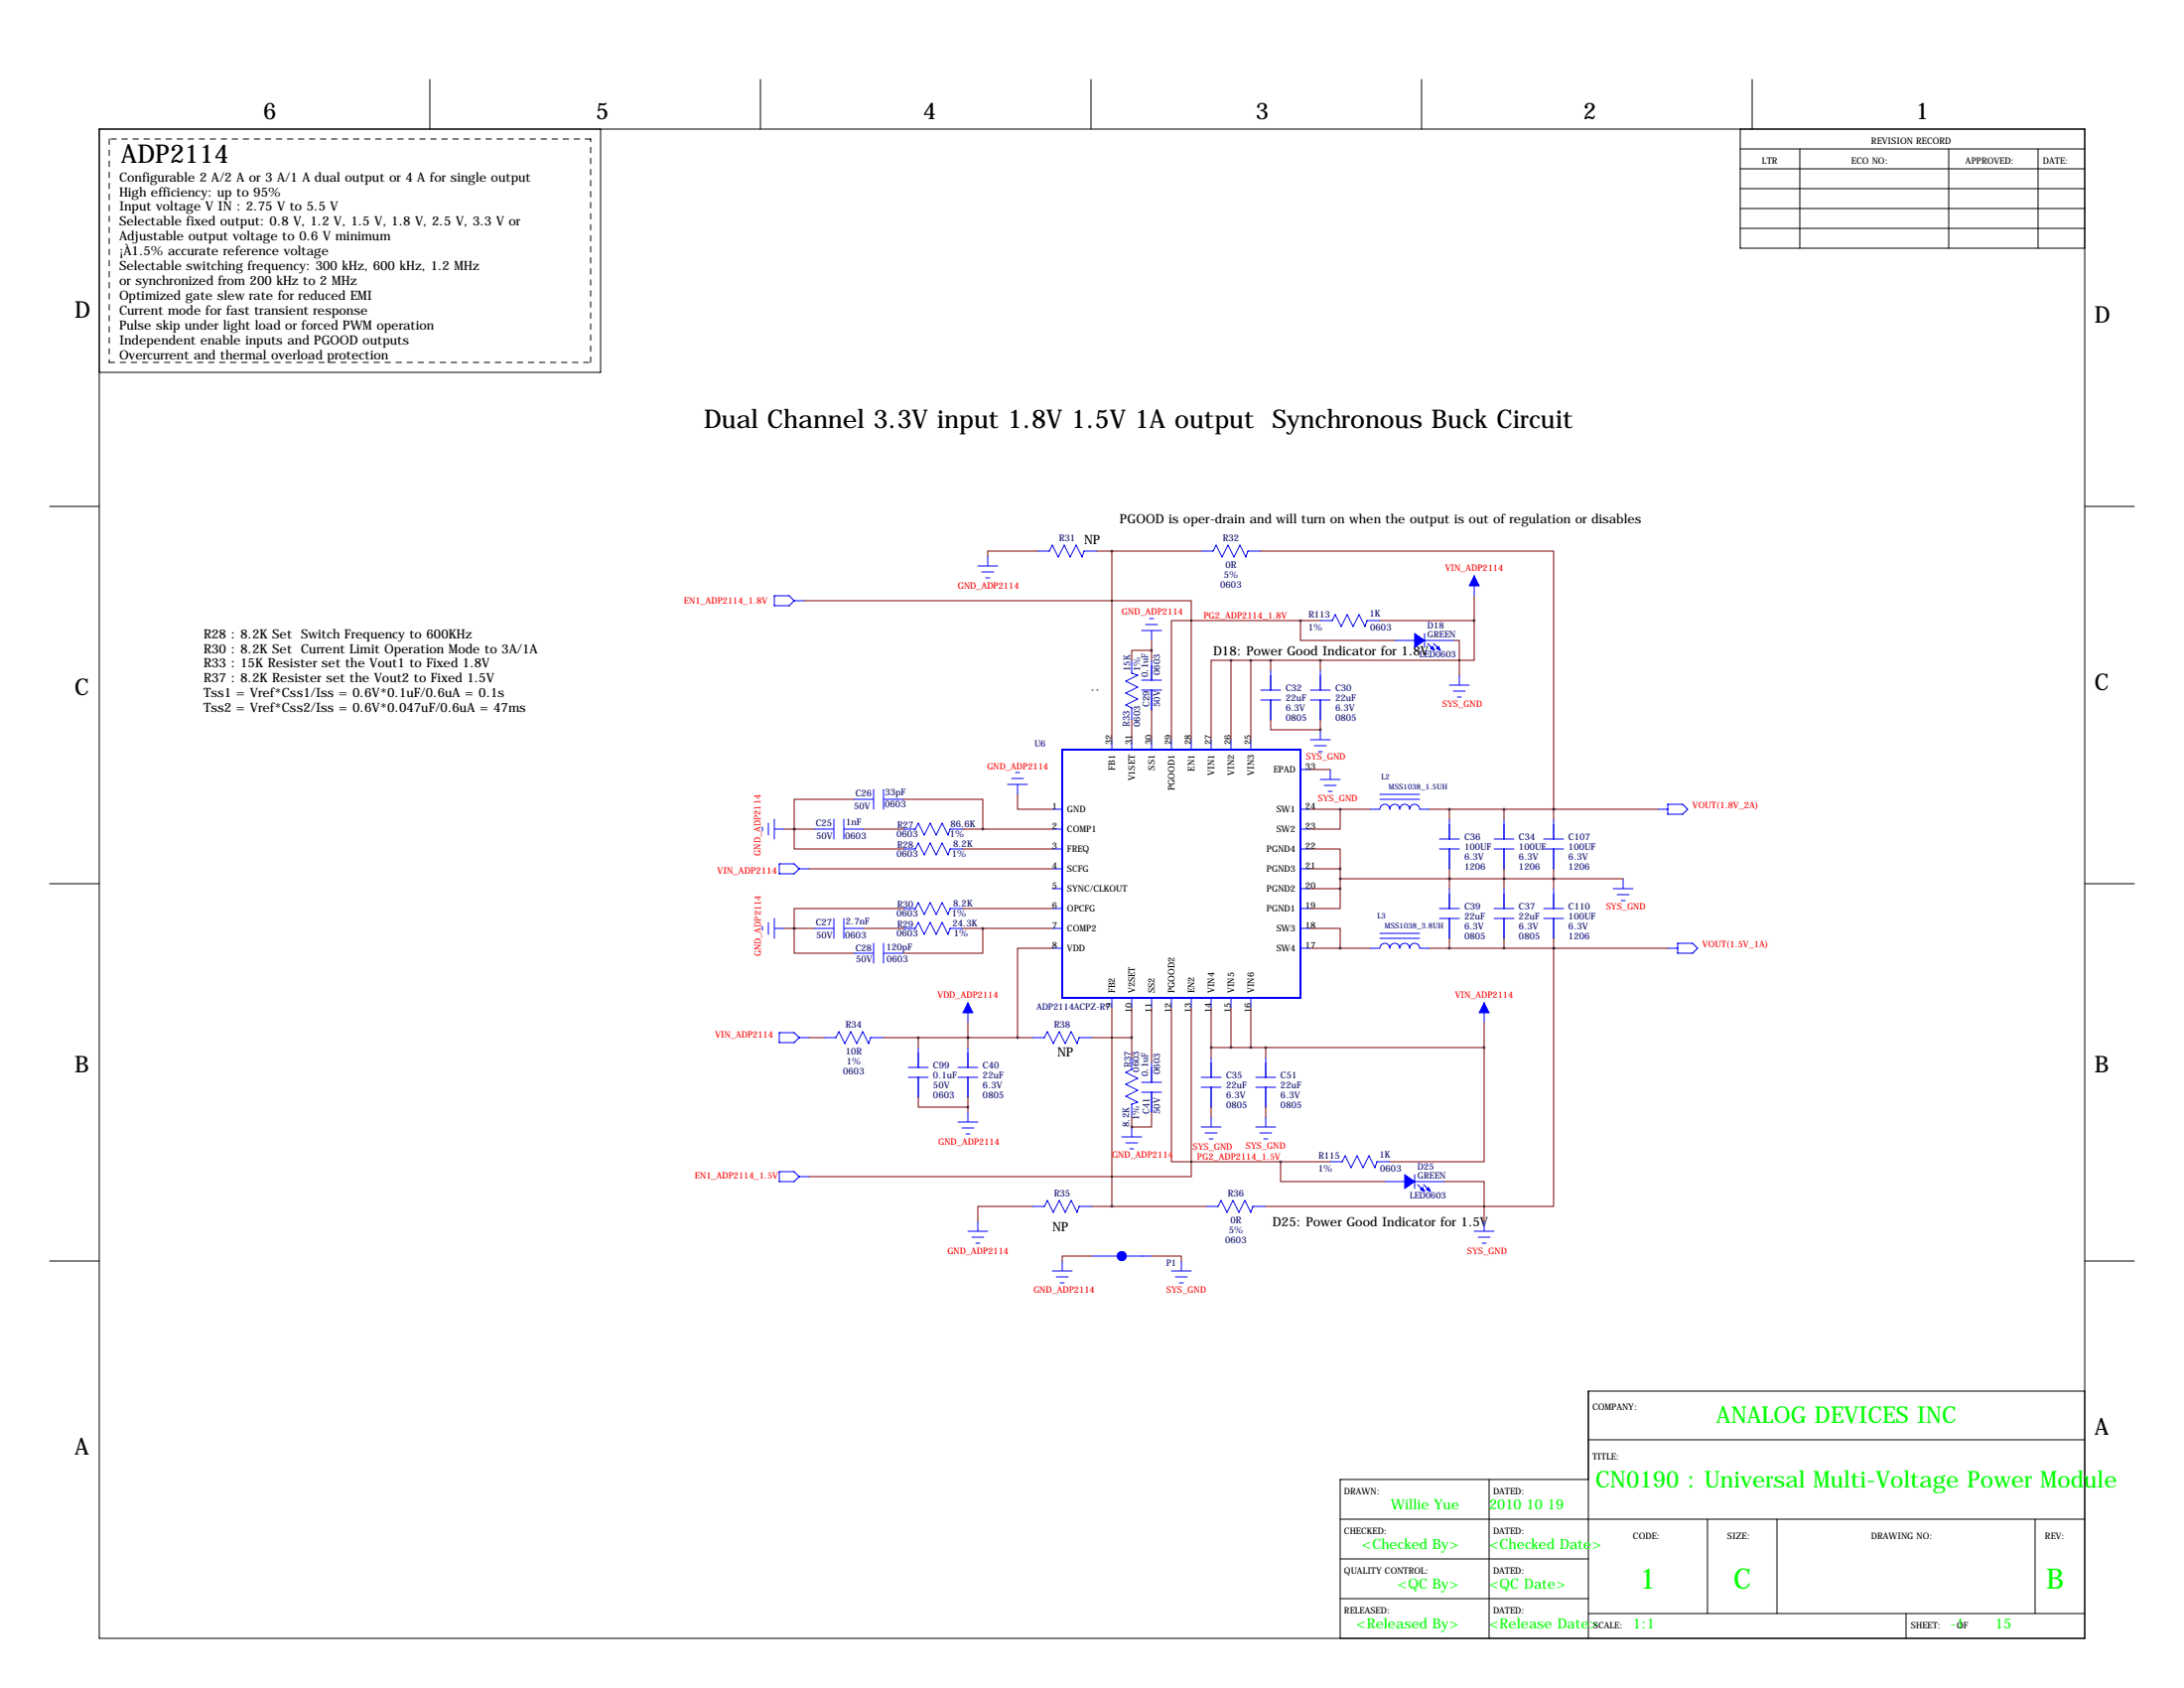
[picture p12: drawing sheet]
<svg xmlns="http://www.w3.org/2000/svg" width="559mm" height="432mm" viewBox="0 0 559 432" stroke-linecap="round" stroke-linejoin="round" font-family="sans-serif">
<g fill="none" stroke="#000" stroke-width=".25">
<path d="M25.4 33h508v386.1h-508zM110 20.3v12.7M153.7 33v62.2h-128.3M194.6 20.3v12.7M279.1 20.3v12.7M363.7 20.3v12.7M445.3 38.1h88.1M445.3 33v30.5h88.1M448.3 20.3v12.7M460.5 38.1v25.4M498.6 38.1v25.4M521.5 38.1v25.4"/>
<path d="M445.3 48.3h88.1M445.3 43.2h88.1M445.3 53.3h88.1M445.3 58.4h88.1M12.7 129.5h12.7M533.4 129.5h12.7M279.4 176.5h.1M280.7 176.5h.1M12.7 226.1h12.7M533.4 226.1h12.7M12.7 322.6h12.7M533.4 322.6h12.7"/>
<path d="M533.4 355.9h-127v63.2M381 378.5v40.6M406.4 368.3h127M406.4 378.5h-63.5v40.6M342.9 388.6h190.5M342.9 398.8h63.5M436.9 388.6v24.1M454.7 388.6v24.1M520.7 388.6v24.1M342.9 408.9h63.5M406.4 412.7h127M487.7 412.7v6.4"/>
</g>
<path d="M27.9 35.6v57.1M151.1 35.6h-123.2M27.9 92.7h123.2M151.1 92.7v-57.1" fill="none" stroke="#000" stroke-width=".25" stroke-dasharray="1.4 1.4"/>
<path d="M271.8 191.8h60.9v63.5h-60.9z" fill="none" stroke="#00f" stroke-width=".51"/>
<g fill="none" stroke="#00f" stroke-width=".25">
<path d="M198.1 152.4h3.8l1.3 1.3-1.3 1.2h-3.8zM203.2 153.7h2.5M250.2 144.8h5.1M251.2 146.3h3.1M252.2 147.8h1M252.7 142.2v2.6M265.4 141h3.1l.7-1.6 1.6 3.1 1.5-3.1 1.5 3.1 1.5-3.1 1.6 3.1 .5-1.5h3.3M293.1 159.8h3.1M294.1 158.2h1M307.3 141h3.1l.7-1.6 1.6 3.1 1.5-3.1 1.5 3.1 1.5-3.1 1.6 3.1 .5-1.5h3.3M337.8 158.8h3.1l.7-1.6 1.6 3.1 1.5-3.1 1.5 3.1 1.5-3.1 1.5 3.1 .6-1.5h3.3M377.2 147.3v5.1"/>
<path d="M289.6 168.9v3.3l1.5 .5-3.1 1.5 3.1 1.6-3.1 1.5 3.1 1.5-3.1 1.5 1.6 .8v3M292.1 176.5h5.1M292.1 174h5.1M292.1 161.3h5.1M294.6 161.3v2.5M294.6 168.9v5.1M294.6 176.5v5.1M322.6 176.5h5.1M322.6 179.1h5.1M325.1 171.4v5.1M325.1 179.1v5M335.3 176.5h5.1"/>
<path d="M335.3 179.1h5.1M337.8 171.4v5.1M337.8 179.1v5M356.9 163.8h5M364.5 162.1v3.5M364.5 163.8h7.6M365.3 164.6l1.5 1.5M366.8 164.6l1.5 1.5M370.8 175.3h5.1M371.9 176.8h3M372.9 178.3h1M373.4 172.7v2.6"/>
<path d="M258.8 199.1h3.1M259.8 197.6h1.1M284.5 189.2v2.6M289.6 189.2v2.6M294.6 189.2v2.6M299.7 189.2v2.6M304.8 189.2v2.6M309.9 189.2v2.6M315 189.2v2.6M320 189.2v2.6M332.7 196.8h2.6M335.3 189.2h5.1"/>
<path d="M336.3 190.8h3M337.3 192.3h1M337.8 186.7v2.5M337.8 199.4h5.1M340.4 196.8v2.6M195.1 211.6v1M196.6 210.6v3M198.1 212.1h2.6M198.1 209.5v5.1M208.3 212.1h5.1M213.4 209.5v5.1M215.9 212.1h5.1"/>
<path d="M215.9 209.5v5.1M218.4 204.5h5.1M223.5 201.9v5.1M226.1 204.5h5M226.1 201.9v5.1M231.1 212.1h3.1l.7-1.5 1.6 3 1.5-3 1.5 3 1.5-3 1.6 3 .5-1.5h3.3M231.1 217.2h3.1l.7-1.6 1.6 3.1 1.5-3.1 1.5 3.1 1.5-3.1 1.6 3.1 .5-1.5h3.3M257.8 200.7h5.1M260.3 200.7v2.5M269.2 207h2.6M269.2 212.1h2.6M269.2 217.2h2.6"/>
<path d="M332.7 207h2.6M332.7 212.1h2.6M332.7 217.2h2.6M338.8 200.9h3.1M339.9 202.4h1M350.5 207h2.6a1.27 1.27 0 0 1 1.2-1.3 1.27 1.27 0 0 1 1.3 1.3 1.27 1.27 0 0 1 1.3-1.3 1.27 1.27 0 0 1 1.2 1.3 1.27 1.27 0 0 1 1.3-1.3 1.27 1.27 0 0 1 1.3 1.3 1.27 1.27 0 0 1 1.2-1.3 1.27 1.27 0 0 1 1.3 1.3h2.6M353.1 204.5h10.1M353.1 203.2h10.1M368.3 217.2h5.1M368.3 214.6h5.1M370.8 209.5v5.1M370.8 217.2v5"/>
<path d="M382.3 217.2h5M382.3 214.6h5M384.8 209.5v5.1M384.8 217.2v5M395 217.2h5M395 214.6h5M397.5 209.5v5.1M397.5 217.2v5M424.2 207h2.5M426.7 205.7h3.8l1.3 1.3-1.3 1.3h-3.8zM195.1 237v1M196.6 236v3"/>
<path d="M198.1 237.5h2.6M198.1 234.9v5.1M199.4 221h3.8l1.3 1.2-1.3 1.3h-3.8zM204.5 222.2h2.5M208.3 237.5h5.1M213.4 234.9v5.1M215.9 237.5h5.1M215.9 234.9v5.1M231.1 232.4h3.1l.7-1.5 1.6 3 1.5-3 1.5 3 1.5-3 1.6 3 .5-1.5h3.3M231.1 237.5h3.1l.7-1.5 1.6 3 1.5-3 1.5 3 1.5-3 1.6 3 .5-1.5h3.3M269.2 222.2h2.6M269.2 227.3h2.6"/>
<path d="M269.2 232.4h2.6M269.2 237.5h2.6M332.7 222.2h2.6M332.7 227.3h2.6M332.7 232.4h2.6M332.7 237.5h2.6M353.1 238.8h10.1M368.3 232.4h5.1M368.3 234.9h5.1M370.8 227.3v5.1M370.8 234.9v5.1M382.3 232.4h5"/>
<path d="M382.3 234.9h5M384.8 227.3v5.1M384.8 234.9v5.1M395 232.4h5M395 234.9h5M397.5 227.3v5.1M397.5 234.9v5.1M412.7 227.3h5.1M413.8 228.9h3M414.8 230.4h1M415.3 224.8v2.5M218.4 243.8h5.1"/>
<path d="M223.5 241.3v5.1M226.1 241.3v5.1M226.1 243.8h5M247.6 256.5v5.1M269.2 242.6h2.6M284.5 255.3v2.5M289.6 255.3v2.5M294.6 255.3v2.5M299.7 255.3v2.5M304.8 255.3v2.5M309.9 255.3v2.5M315 255.3v2.5"/>
<path d="M320 255.3v2.5M332.7 242.6h2.6M350.5 242.6h2.6a1.27 1.27 0 0 1 1.2-1.3 1.27 1.27 0 0 1 1.3 1.3 1.27 1.27 0 0 1 1.3-1.3 1.27 1.27 0 0 1 1.2 1.3 1.27 1.27 0 0 1 1.3-1.3 1.27 1.27 0 0 1 1.3 1.3 1.27 1.27 0 0 1 1.3-1.3 1.27 1.27 0 0 1 1.2 1.3h2.6M353.1 240h10.1M379.7 256.5v5.1M426.7 242.6h2.6M429.3 241.3h3.8l1.2 1.3-1.2 1.2h-3.8zM199.4 264.2h3.8l1.3 1.2-1.3 1.3h-3.8zM204.5 265.4h2.5M210.8 265.4h3.1l.7-1.5 1.6 3.1 1.5-3.1 1.5 3.1 1.5-3.1 1.5 3.1 .6-1.6h3.3M232.4 273h5.1M232.4 275.6h5.1"/>
<path d="M234.9 268v5M234.9 275.6v5.1M245.1 273h5.1M245.1 275.6h5.1M247.6 268v5M247.6 275.6v5.1M264.2 265.4h3l.8-1.5 1.5 3.1 1.5-3.1 1.5 3.1 1.6-3.1 1.5 3.1 .5-1.6h3.3M289.6 270.5v3.1l-1.6 .7 3.1 1.5-3.1 1.6 3.1 1.5-3.1 1.5 3.1 1.5-1.5 .5v3.4M292.1 276.9h5.1M292.1 279.4h5.1M294.6 271.8v5.1M294.6 279.4v5.1"/>
<path d="M307.3 275.6h5.1M307.3 278.1h5.1M309.9 270.5v5.1M309.9 278.1v5.1M321.3 275.6h5.1M321.3 278.1h5.1M323.8 270.5v5.1M323.8 278.1v5.1M199.4 299.7h3.8l1.3 1.3-1.3 1.3h-3.8zM245.1 287h5.1M246.1 288.5h3.1M247.1 290.1h1.1"/>
<path d="M247.6 284.5v2.5M287 290.8h5.1M288 292.4h3.1M289.1 293.9h1M289.6 288.3v2.5M307.3 288.3h5.1M308.4 289.8h3M309.4 291.3h1M309.9 285.8v2.5M321.3 288.3h5.1M322.3 289.8h3.1M323.3 291.3h1.1"/>
<path d="M323.8 285.8v2.5M340.4 297.2h3l.8-1.5 1.5 3 1.5-3 1.5 3 1.6-3 1.5 3 .5-1.5h3.3M204.5 301h2.5M247.6 315h5.1M248.7 316.5h3M249.7 318h1M250.2 312.4v2.6M264.2 308.6h3l.8-1.5 1.5 3 1.5-3 1.5 3 1.6-3 1.5 3 .5-1.5h3.3M308.6 308.6h3.1l.7-1.5 1.5 3 1.6-3 1.5 3 1.5-3 1.5 3 .5-1.5h3.3M354.3 302.3h5.1M361.9 300.5v3.5M361.9 302.3h7.7"/>
<path d="M362.7 303l1.5 1.5M364.2 303l1.6 1.5M377.2 315h5.1M378.2 316.5h3.1M379.2 318h1M379.7 312.4v2.6M269.2 325.1h5.1M270.3 326.6h3M271.3 328.2h1M271.8 322.6v2.5M279.4 321.3h2.5M282 321.3h3.9"/>
<path d="M288.2 321.3h6.4M299.7 325.1h5.1M300.7 326.6h3.1M301.8 328.2h1M302.3 322.6v2.5"/>
</g>
<circle cx="287" cy="321.3" r=".66" fill="none" stroke="#00f" stroke-width="1.3"/>
<g fill="#00f" stroke="#00f" stroke-width=".25">
<path d="M361.9 162.1l2.6 1.7-2.6 1.8z"/>
<path d="M367.5 165.9l.5-.5 .6 1z"/>
<path d="M366.5 165.4l.5 1-1-.5z"/>
<path d="M359.4 300.5l2.5 1.8-2.5 1.7z"/>
<path d="M365.5 303.8l.5 1-1-.5z"/>
<path d="M363.5 304.3l.5-.5 .5 1z"/>
<path d="M379.7 256.5l1.3 2.6h-2.5z"/>
<path d="M377.2 147.3l1.3 2.6h-2.6z"/>
<path d="M247.6 256.5l1.3 2.6h-2.5z"/>
</g>
<g fill="none" stroke="#800000" stroke-width=".25">
<path d="M205.7 153.7h99.1v35.5M265.4 141h-12.7v1.2M280.7 141h26.6M284.5 141v48.2M322.6 141h74.9v66M332.7 158.8v5h24.2M332.7 158.8h-33v30.4M332.7 158.8h5.1M353.1 158.8h24.1M377.2 158.8v10.1h-39.4M377.2 152.4v6.4M294.6 166.4h-5v2.5"/>
<path d="M294.6 163.8v5.1M315 168.9h-5.1v20.3M315 168.9v20.3M315 168.9h22.8M320 168.9v20.3M325.1 168.9v2.5M337.8 168.9v2.5M372.1 163.8h1.3v8.9M289.6 184.1v5.1M294.6 181.6v7.6M325.1 184.1v2.6h12.7M335.3 196.8h5.1"/>
<path d="M337.8 186.7h.1M337.8 184.1v2.6M200.7 212.1h7.6M203.2 212.1h.1M203.2 212.1v5.1h27.9M218.4 204.5h-15.2v7.6M221 212.1h10.1M231.1 204.5h20.4v7.6M246.4 212.1h22.8M246.4 217.2h22.8M260.3 203.2v3.8h8.9M335.3 217.2h7.6v5"/>
<path d="M335.3 207h15.2M342.9 207v5.1h-7.6M365.8 207h58.4M370.8 207v2.5M384.8 207v2.5M397.5 207h.1M397.5 207v2.5M200.7 237.5h7.6M203.2 237.5v6.3h15.2M203.2 237.5h.1M207 222.2h62.2M221 237.5h10.1"/>
<path d="M231.1 232.4h-27.9v5.1M246.4 237.5h22.8M246.4 232.4h22.8M251.5 237.5v6.3h-20.4M335.3 237.5h7.6v5.1M335.3 222.2h7.6M335.3 227.3h7.6M342.9 227.3v5.1h-7.6M342.9 224.8h72.4M342.9 222.2v5.1M370.8 224.8h.1M370.8 222.2v5.1"/>
<path d="M384.8 224.8h.1M384.8 222.2v5.1M397.5 224.8h.1M397.5 222.2v5.1M269.2 242.6h-8.9v22.8M284.5 257.8v50.8M289.6 257.8v12.7M294.6 257.8v14M299.7 257.8v39.4h28M304.8 257.8v43.2h-97.8M309.9 257.8v12.7M315 257.8v10.2"/>
<path d="M320 257.8v10.2M335.3 242.6h15.2M365.8 242.6h60.9M370.8 240v2.6M384.8 240v2.6M397.5 242.6h.1M397.5 242.6v66h-73.7M397.5 240v2.6M207 265.4h3.8M226.1 265.4h38.1M234.9 265.4v2.6M247.6 265.4h.1"/>
<path d="M247.6 261.6v6.4M279.4 265.4h10.2M309.9 268h69.8M323.8 268v2.5M379.7 268v29.2h-24.1M379.7 261.6v6.4M234.9 280.7v2.5h12.7M247.6 280.7v3.8M289.6 288.3h.1M289.6 285.8v2.5M294.6 284.5v3.8h-5M309.9 283.2v2.6"/>
<path d="M323.8 283.2v2.6M327.7 297.2v5.1h26.6M327.7 297.2h12.7M264.2 308.6h-14v3.8M279.4 308.6h29.2M369.6 302.3h10.1v10.1M279.4 321.3h-7.6v1.3M294.6 321.3h7.7v1.3"/>
</g>
<path d="M251.4 212.1a.05 .05 0 0 0 .1 0 .05 .05 0 0 0-.1 0zM251.4 237.5a.05 .05 0 0 0 .1 0 .05 .05 0 0 0-.1 0zM294.6 166.4a.05 .05 0 0 0 .1 0 .05 .05 0 0 0-.1 0zM314.9 168.9a.05 .05 0 0 0 .1 0 .05 .05 0 0 0-.1 0zM320 168.9a.05 .05 0 0 0 .1 0 .05 .05 0 0 0-.1 0zM314.9 268a.05 .05 0 0 0 .1 0 .05 .05 0 0 0-.1 0zM320 268a.05 .05 0 0 0 .1 0 .05 .05 0 0 0-.1 0zM370.8 224.8a.05 .05 0 0 0 .1 0 .05 .05 0 0 0-.1 0zM370.8 224.8a.05 .05 0 0 0 .1 0 .05 .05 0 0 0-.1 0zM370.8 207a.05 .05 0 0 0 .1 0 .05 .05 0 0 0-.1 0zM370.8 242.6a.05 .05 0 0 0 .1 0 .05 .05 0 0 0-.1 0zM234.9 265.4a.05 .05 0 0 0 .1 0 .05 .05 0 0 0-.1 0zM247.6 283.2a.05 .05 0 0 0 .1 0 .05 .05 0 0 0-.1 0zM289.5 265.4a.05 .05 0 0 0 .1 0 .05 .05 0 0 0-.1 0zM247.6 265.4a.05 .05 0 0 0 .1 0 .05 .05 0 0 0-.1 0zM289.5 288.3a.05 .05 0 0 0 .1 0 .05 .05 0 0 0-.1 0zM379.7 268a.05 .05 0 0 0 .1 0 .05 .05 0 0 0-.1 0zM247.6 265.4a.05 .05 0 0 0 .1 0 .05 .05 0 0 0-.1 0zM332.7 158.8a.05 .05 0 0 0 .1 0 .05 .05 0 0 0-.1 0zM327.6 297.2a.05 .05 0 0 0 .1 0 .05 .05 0 0 0-.1 0zM260.3 265.4a.05 .05 0 0 0 .1 0 .05 .05 0 0 0-.1 0zM323.8 268a.05 .05 0 0 0 .1 0 .05 .05 0 0 0-.1 0z" fill="#800000" stroke="#800000" stroke-width=".63"/>
<g font-size="7.3" fill="#0f0">
<text x="419.6" y="406.4">1</text>
<text x="443.5" y="406.4">C</text>
<text x="523.5" y="406.4">B</text>
</g>
<g font-size="6.6">
<text x="31" y="41.7">ADP2114</text>
<text x="180.1" y="109.5">Dual Channel 3.3V input 1.8V 1.5V 1A output Synchronous Buck Circuit</text>
</g>
<g font-size="5.9">
<text x="67.3" y="30.5">6</text>
<text x="152.4" y="30.5">5</text>
<text x="236.2" y="30.5">4</text>
<text x="321.3" y="30.5">3</text>
<text x="405.1" y="30.5">2</text>
<text x="490.2" y="30.5">1</text>
<text x="19" y="81.3">D</text>
<text x="535.9" y="82.6">D</text>
<text x="19" y="177.8">C</text>
<text x="535.9" y="176.5">C</text>
<text x="19" y="274.3">B</text>
<text x="535.9" y="274.3">B</text>
<text x="535.9" y="367">A</text>
<text x="19" y="372.1">A</text>
</g>
<g font-size="5.9" fill="#0f0">
<text x="439.2" y="364">ANALOG DEVICES INC</text>
<text x="408.3" y="380.5">CN0190 : Universal Multi-Voltage Power Module</text>
</g>
<g font-size="3.6" fill="#0f0">
<text x="355.9" y="386.1">Willie Yue</text>
<text x="381" y="386.1">2010 10 19</text>
<text x="348.4" y="396.2">&lt;Checked By&gt;</text>
<text x="381" y="396.2">&lt;Checked Date&gt;</text>
<text x="357.6" y="406.4">&lt;QC By&gt;</text>
<text x="381" y="406.4">&lt;QC Date&gt;</text>
<text x="347" y="416.6">&lt;Released By&gt;</text>
<text x="381" y="416.6">&lt;Release Date&gt;</text>
<text x="417.8" y="416.6">1:1</text>
<text x="499.1" y="416.6">-1</text>
<text x="510.5" y="416.6">15</text>
</g>
<g font-size="3.3">
<text x="30.5" y="46.5">Configurable 2 A/2 A or 3 A/1 A dual output or 4 A for single output</text>
<text x="30.5" y="53.8">Input voltage V IN : 2.75 V to 5.5 V</text>
<text x="30.5" y="50.3">High efficiency: up to 95%</text>
<text x="30.5" y="57.7">Selectable fixed output: 0.8 V, 1.2 V, 1.5 V, 1.8 V, 2.5 V, 3.3 V or</text>
<text x="30.5" y="61.5">Adjustable output voltage to 0.6 V minimum</text>
<text x="30.5" y="65.3">¡À1.5% accurate reference voltage</text>
<text x="30.5" y="69.1">Selectable switching frequency: 300 kHz, 600 kHz, 1.2 MHz</text>
<text x="30.5" y="72.9">or synchronized from 200 kHz to 2 MHz</text>
<text x="30.5" y="76.7">Optimized gate slew rate for reduced EMI</text>
<text x="30.5" y="80.5">Current mode for fast transient response</text>
<text x="30.5" y="84.3">Pulse skip under light load or forced PWM operation</text>
<text x="30.5" y="88.1">Independent enable inputs and PGOOD outputs</text>
<text x="30.5" y="91.9">Overcurrent and thermal overload protection</text>
<text x="286.5" y="133.9">PGOOD is oper-drain and will turn on when the output is out of regulation or disables</text>
<text x="277.4" y="139.2">NP</text>
<text x="52.1" y="167.1">R30 : 8.2K Set Current Limit Operation Mode to 3A/1A</text>
<text x="52.1" y="163.3">R28 : 8.2K Set Switch Frequency to 600KHz</text>
<text x="310.4" y="167.6">D18: Power Good Indicator for 1.8V</text>
<text x="52.1" y="170.7">R33 : 15K Resister set the Vout1 to Fixed 1.8V</text>
<text x="52.1" y="174.5">R37 : 8.2K Resister set the Vout2 to Fixed 1.5V</text>
<text x="52.1" y="178.3">Tss1 = Vref*Css1/Iss = 0.6V*0.1uF/0.6uA = 0.1s</text>
<text x="52.1" y="182.1">Tss2 = Vref*Css2/Iss = 0.6V*0.047uF/0.6uA = 47ms</text>
<text x="270.5" y="270.3">NP</text>
<text x="269.2" y="315">NP</text>
<text x="325.6" y="313.7">D25: Power Good Indicator for 1.5V</text>
</g>
<g font-size="2.4" fill="#000080">
<text x="270.9" y="138.4">R31</text>
<text x="312.9" y="138.4">R32</text>
<text x="313.1" y="147.7">5%</text>
<text x="313.5" y="145.2">0R</text>
<text x="312.2" y="150.3">0603</text>
<text x="334.7" y="161.2">1%</text>
<text x="334.8" y="158">R113</text>
<text x="350.4" y="157.6">1K</text>
<text x="350.6" y="161.2">0603</text>
<text x="289.2" y="171.7" transform="rotate(-90 289.2 171.7)">15K</text>
<text x="291.7" y="171.7" transform="rotate(-90 291.7 171.7)">1%</text>
<text x="293.8" y="173.2" transform="rotate(-90 293.8 173.2)">0.1uF</text>
<text x="296.8" y="172.7" transform="rotate(-90 296.8 172.7)">0603</text>
<text x="328.9" y="176.8">C32</text>
<text x="328.9" y="179.2">22uF</text>
<text x="341.6" y="176.8">C30</text>
<text x="341.6" y="179.2">22uF</text>
<text x="289.1" y="185.9" transform="rotate(-90 289.1 185.9)">R33</text>
<text x="291.7" y="185.9" transform="rotate(-90 291.7 185.9)">0603</text>
<text x="294.1" y="180.8" transform="rotate(-90 294.1 180.8)">C29</text>
<text x="296.8" y="180.8" transform="rotate(-90 296.8 180.8)">50V</text>
<text x="328.9" y="181.7">6.3V</text>
<text x="328.9" y="184.3">0805</text>
<text x="341.6" y="181.7">6.3V</text>
<text x="341.6" y="184.3">0805</text>
<text x="218.9" y="203.7">C26</text>
<text x="226.5" y="203.3">33pF</text>
<text x="218.4" y="206.9">50V</text>
<text x="226.4" y="206.4">0603</text>
<text x="208.7" y="211.3">C25</text>
<text x="208.8" y="214.5">50V</text>
<text x="216.2" y="214.5">0603</text>
<text x="216.5" y="211">1nF</text>
<text x="229.4" y="214">0603</text>
<text x="229.5" y="211.8">R27</text>
<text x="243" y="214">1%</text>
<text x="243.2" y="211.5">86.6K</text>
<text x="374.6" y="214.9">C36</text>
<text x="388.6" y="214.9">C34</text>
<text x="401.3" y="214.9">C107</text>
<text x="229.4" y="219.1">0603</text>
<text x="229.5" y="216.9">R28</text>
<text x="243.5" y="219.1">1%</text>
<text x="243.9" y="216.5">8.2K</text>
<text x="374.6" y="217.3">100UF</text>
<text x="374.6" y="219.8">6.3V</text>
<text x="388.6" y="217.3">100UF</text>
<text x="388.6" y="219.8">6.3V</text>
<text x="401.3" y="217.3">100UF</text>
<text x="401.3" y="219.8">6.3V</text>
<text x="374.6" y="222.4">1206</text>
<text x="388.6" y="222.4">1206</text>
<text x="401.3" y="222.4">1206</text>
<text x="229.5" y="232.2">R30</text>
<text x="243.9" y="231.8">8.2K</text>
<text x="374.6" y="232.7">C39</text>
<text x="388.6" y="232.7">C37</text>
<text x="401.3" y="232.7">C110</text>
<text x="208.7" y="236.7">C27</text>
<text x="208.8" y="239.9">50V</text>
<text x="216.2" y="239.9">0603</text>
<text x="216.4" y="236.4">2.7nF</text>
<text x="229.4" y="239.4">0603</text>
<text x="229.4" y="234.3">0603</text>
<text x="229.5" y="237.2">R29</text>
<text x="243.5" y="234.3">1%</text>
<text x="243.7" y="236.9">24.3K</text>
<text x="244" y="239.4">1%</text>
<text x="374.6" y="235.1">22uF</text>
<text x="374.6" y="237.6">6.3V</text>
<text x="388.6" y="235.1">22uF</text>
<text x="388.6" y="237.6">6.3V</text>
<text x="401.3" y="235.1">100UF</text>
<text x="401.3" y="237.6">6.3V</text>
<text x="218.9" y="243.3">C28</text>
<text x="226.8" y="243">120pF</text>
<text x="374.6" y="240.2">0805</text>
<text x="388.6" y="240.2">0805</text>
<text x="401.3" y="240.2">1206</text>
<text x="218.9" y="246">50V</text>
<text x="226.9" y="246">0603</text>
<text x="216.3" y="262.9">R34</text>
<text x="269.7" y="262.9">R38</text>
<text x="216.3" y="269.6">10R</text>
<text x="215.7" y="274.7">0603</text>
<text x="216.6" y="272.2">1%</text>
<text x="238.8" y="273.3">C99</text>
<text x="238.8" y="275.7">0.1uF</text>
<text x="251.5" y="273.3">C40</text>
<text x="251.5" y="275.7">22uF</text>
<text x="289.3" y="273.1" transform="rotate(-90 289.3 273.1)">R37</text>
<text x="291.5" y="274.2" transform="rotate(-90 291.5 274.2)">0603</text>
<text x="293.8" y="275.3" transform="rotate(-90 293.8 275.3)">0.1uF</text>
<text x="296.8" y="274.8" transform="rotate(-90 296.8 274.8)">0603</text>
<text x="313.7" y="275.8">C35</text>
<text x="327.7" y="275.8">C51</text>
<text x="238.8" y="278.3">50V</text>
<text x="238.8" y="280.8">0603</text>
<text x="251.5" y="278.3">6.3V</text>
<text x="251.5" y="280.8">0805</text>
<text x="313.7" y="278.3">22uF</text>
<text x="313.7" y="280.8">6.3V</text>
<text x="327.7" y="278.3">22uF</text>
<text x="327.7" y="280.8">6.3V</text>
<text x="291.5" y="286.6" transform="rotate(-90 291.5 286.6)">1%</text>
<text x="294.1" y="285" transform="rotate(-90 294.1 285)">C41</text>
<text x="296.8" y="285" transform="rotate(-90 296.8 285)">50V</text>
<text x="313.7" y="283.3">0805</text>
<text x="327.7" y="283.3">0805</text>
<text x="288.9" y="288.3" transform="rotate(-90 288.9 288.3)">8.2K</text>
<text x="337.3" y="299.6">1%</text>
<text x="337.3" y="296.4">R115</text>
<text x="352.9" y="296">1K</text>
<text x="353.1" y="299.6">0603</text>
<text x="269.7" y="306.1">R35</text>
<text x="314.1" y="306.1">R36</text>
<text x="313.5" y="317.9">0603</text>
<text x="314.4" y="315.4">5%</text>
<text x="314.8" y="312.8">0R</text>
</g>
<text font-size="2.4" fill="#f00" x="183.5" y="223.5">VIN_ADP2114</text>
<g font-size="2.3">
<text x="450.8" y="41.9">LTR</text>
<text x="473.7" y="41.9">ECO NO:</text>
<text x="478.8" y="36.8">REVISION RECORD</text>
<text x="502.9" y="41.9">APPROVED:</text>
<text x="522.7" y="41.9">DATE:</text>
<text x="284.5" y="190.5" transform="rotate(-90 284.5 190.5)">32</text>
<text x="289.6" y="190.5" transform="rotate(-90 289.6 190.5)">31</text>
<text x="294.6" y="190.5" transform="rotate(-90 294.6 190.5)">30</text>
<text x="299.7" y="190.5" transform="rotate(-90 299.7 190.5)">29</text>
<text x="304.8" y="190.5" transform="rotate(-90 304.8 190.5)">28</text>
<text x="309.9" y="190.5" transform="rotate(-90 309.9 190.5)">27</text>
<text x="315" y="190.5" transform="rotate(-90 315 190.5)">26</text>
<text x="320" y="190.5" transform="rotate(-90 320 190.5)">25</text>
<text x="285.3" y="197" transform="rotate(-90 285.3 197)">FB1</text>
<text x="295.4" y="197" transform="rotate(-90 295.4 197)">SS1</text>
<text x="305.6" y="197.3" transform="rotate(-90 305.6 197.3)">EN1</text>
<text x="325.8" y="197.7">EPAD</text>
<text x="334" y="196.8">33</text>
<text x="290.4" y="199.8" transform="rotate(-90 290.4 199.8)">V1SET</text>
<text x="300.5" y="202.3" transform="rotate(-90 300.5 202.3)">PGOOD1</text>
<text x="310.7" y="198.3" transform="rotate(-90 310.7 198.3)">VIN1</text>
<text x="315.8" y="198.3" transform="rotate(-90 315.8 198.3)">VIN2</text>
<text x="320.8" y="198.3" transform="rotate(-90 320.8 198.3)">VIN3</text>
<text x="269.2" y="207">1</text>
<text x="273" y="207.8">GND</text>
<text x="326.6" y="207.8">SW1</text>
<text x="334" y="207">24</text>
<text x="269.2" y="212.1">2</text>
<text x="273" y="212.9">COMP1</text>
<text x="326.6" y="212.9">SW2</text>
<text x="334" y="212.1">23</text>
<text x="269.2" y="217.2">3</text>
<text x="273" y="218">FREQ</text>
<text x="324.1" y="218">PGND4</text>
<text x="334" y="217.2">22</text>
<text x="269.2" y="222.2">4</text>
<text x="269.2" y="227.3">5</text>
<text x="273" y="223.1">SCFG</text>
<text x="324.1" y="223.1">PGND3</text>
<text x="334" y="227.3">20</text>
<text x="334" y="222.2">21</text>
<text x="269.2" y="232.4">6</text>
<text x="273" y="228.1">SYNC/CLKOUT</text>
<text x="273" y="233.2">OPCFG</text>
<text x="324.1" y="233.2">PGND1</text>
<text x="324.1" y="228.1">PGND2</text>
<text x="334" y="232.4">19</text>
<text x="269.2" y="237.5">7</text>
<text x="273" y="238.3">COMP2</text>
<text x="326.6" y="238.3">SW3</text>
<text x="334" y="237.5">18</text>
<text x="269.2" y="242.6">8</text>
<text x="273" y="243.4">VDD</text>
<text x="326.6" y="243.4">SW4</text>
<text x="334" y="242.6">17</text>
<text x="284.5" y="257.9" transform="rotate(-90 284.5 257.9)">9</text>
<text x="285.3" y="254" transform="rotate(-90 285.3 254)">FB2</text>
<text x="290.4" y="254" transform="rotate(-90 290.4 254)">V2SET</text>
<text x="295.4" y="254" transform="rotate(-90 295.4 254)">SS2</text>
<text x="300.5" y="254" transform="rotate(-90 300.5 254)">PGOOD2</text>
<text x="305.6" y="254" transform="rotate(-90 305.6 254)">EN2</text>
<text x="310.7" y="254" transform="rotate(-90 310.7 254)">VIN4</text>
<text x="315.8" y="254" transform="rotate(-90 315.8 254)">VIN5</text>
<text x="320.8" y="254" transform="rotate(-90 320.8 254)">VIN6</text>
<text x="289.6" y="259.2" transform="rotate(-90 289.6 259.2)">10</text>
<text x="294.6" y="259.2" transform="rotate(-90 294.6 259.2)">11</text>
<text x="299.7" y="259.2" transform="rotate(-90 299.7 259.2)">12</text>
<text x="304.8" y="259.2" transform="rotate(-90 304.8 259.2)">13</text>
<text x="309.9" y="259.2" transform="rotate(-90 309.9 259.2)">14</text>
<text x="315" y="259.2" transform="rotate(-90 315 259.2)">15</text>
<text x="320" y="259.2" transform="rotate(-90 320 259.2)">16</text>
<text x="407.4" y="360.7">COMPANY:</text>
<text x="407.4" y="373.4">TITLE:</text>
<text x="343.9" y="382.3">DRAWN:</text>
<text x="382" y="382.3">DATED:</text>
<text x="343.9" y="392.4">CHECKED:</text>
<text x="382" y="392.4">DATED:</text>
<text x="417.8" y="393.7">CODE:</text>
<text x="442" y="393.7">SIZE:</text>
<text x="478.8" y="393.7">DRAWING NO:</text>
<text x="523.2" y="393.7">REV:</text>
<text x="343.9" y="402.6">QUALITY CONTROL:</text>
<text x="382" y="402.6">DATED:</text>
<text x="343.9" y="412.7">RELEASED:</text>
<text x="382" y="412.7">DATED:</text>
<text x="407.7" y="416.6">SCALE:</text>
<text x="488.9" y="416.6">SHEET:</text>
<text x="500.7" y="416.6">OF</text>
</g>
<g font-size="2.3" fill="#f00">
<text x="369.7" y="146.1">VIN_ADP2114</text>
<text x="175" y="154.4">EN1_ADP2114_1.8V</text>
<text x="245.1" y="150.5">GND_ADP2114</text>
<text x="287" y="157.2">GND_ADP2114</text>
<text x="307.9" y="158.3">PG2_ADP2114_1.8V</text>
<text x="369.1" y="180.8">SYS_GND</text>
<text x="252.6" y="196.7">GND_ADP2114</text>
<text x="334.2" y="194.4">SYS_GND</text>
<text x="337.2" y="205">SYS_GND</text>
<text x="433.1" y="206.8">VOUT(1.8V_2A)</text>
<text x="194.6" y="218.9" transform="rotate(-90 194.6 218.9)">GND_ADP2114</text>
<text x="410.9" y="232.7">SYS_GND</text>
<text x="194.7" y="244.7" transform="rotate(-90 194.7 244.7)">GND_ADP2114</text>
<text x="435.6" y="242.3">VOUT(1.5V_1A)</text>
<text x="239.9" y="255.3">VDD_ADP2114</text>
<text x="372.3" y="255.3">VIN_ADP2114</text>
<text x="183" y="265.4">VIN_ADP2114</text>
<text x="240.1" y="292.9">GND_ADP2114</text>
<text x="318.8" y="293.9">SYS_GND</text>
<text x="284.5" y="296.2">GND_ADP2114</text>
<text x="305.2" y="294.1">SYS_GND</text>
<text x="306.3" y="296.7">PG2_ADP2114_1.5V</text>
<text x="177.8" y="301.6">EN1_ADP2114_1.5V</text>
<text x="242.4" y="320.9">GND_ADP2114</text>
<text x="375.4" y="320.8">SYS_GND</text>
<text x="264.4" y="330.7">GND_ADP2114</text>
<text x="298.4" y="330.7">SYS_GND</text>
</g>
<g font-size="2.3" fill="#000080">
<text x="365.3" y="160.9">D18</text>
<text x="365.3" y="163.2">GREEN</text>
<text x="363.2" y="168.2">LED0603</text>
<text x="264.7" y="191">U6</text>
<text x="265.2" y="258.3">ADP2114ACPZ-R7</text>
<text x="362.7" y="299.3">D25</text>
<text x="362.7" y="301.6">GREEN</text>
<text x="360.7" y="306.7">LED0603</text>
<text x="298.4" y="323.8">P1</text>
</g>
<g font-size="2" fill="#000080">
<text x="353.5" y="199.5">L2</text>
<text x="355.3" y="202">MSS1038_1.5UH</text>
<text x="352.4" y="235.1">L3</text>
<text x="354.3" y="237.6">MSS1038_3.8UH</text>
</g>
</svg>
